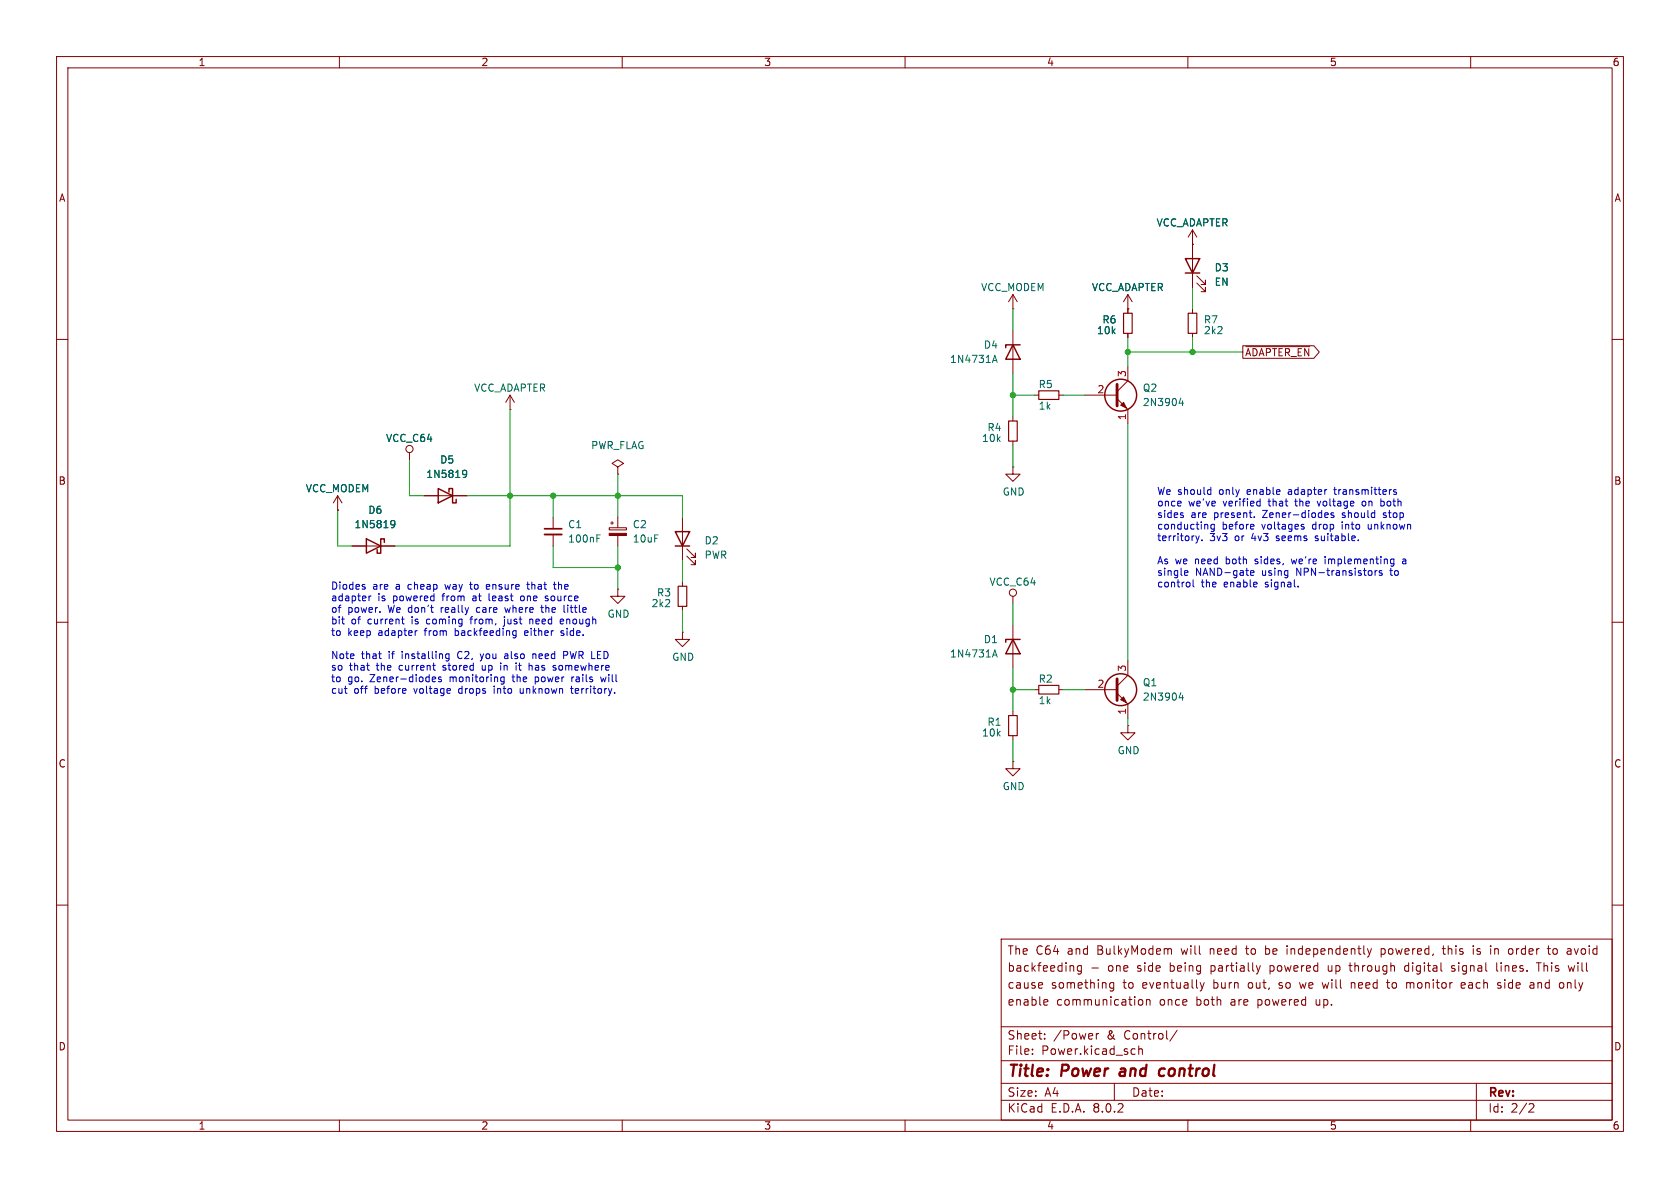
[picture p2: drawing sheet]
<svg xmlns="http://www.w3.org/2000/svg" width="297mm" height="210mm" viewBox="0 0 297 210" stroke-linecap="round" stroke-linejoin="round" font-family="sans-serif">
<g fill="none" stroke="#840000" stroke-width=".18">
<path d="M10 10h277v190h-277zM12 12h273v186h-273zM60 10v2M110 10v2M160 10v2M210 10v2M260 10v2M10 60h2M179.1 54.6h.1M179.1 52.1v2.5M179.1 58.4v7.6M179.1 52.1l-.8 1.2"/>
<path d="M179.1 52.1l.7 1.2M199.4 54.6h.1M199.4 52.1v3.3M199.4 58.9v.8M199.4 52.1l-.8 1.2M199.4 52.1l.8 1.2M210.8 43.2h.1M210.8 40.6v10.2M210.8 54.6v.8M210.8 58.9v.8M210.8 40.6l-.7 1.3M210.8 40.6l.8 1.3"/>
<path d="M211.6 50l1.5 1.6v-.8v.8h-.8M211.6 48.8l1.5 1.5v-.8v.8h-.8M285 60h2M90.2 72.4h.1M90.2 69.9l-.8 1.2M90.2 69.9v2.5M90.2 69.9l.7 1.2M179.1 73.7v.7M179.1 78v.7M182.9 69.9h.7M187.2 69.9h.8M191.8 69.9h5.7"/>
<path d="M197.5 70.5l1.9 1.9v2.5M199.4 64.8v2.5l-1.9 1.9M219.7 61.1h12.6l.9 1.1-.9 1.1h-12.6zM220.3 61.3h11.3M59.7 90.2h.1M59.7 87.6l.8 1.3M59.7 87.6v2.6M59.7 87.6l-.8 1.3M62.2 96.5h7.6M72.4 80v1.3M74.9 87.6h7.6M97.8 91.4v2.1"/>
<path d="M97.8 94.5v2M107.7 93.3h3v.4h-3zM107.9 92.5h.6M108.2 92.2v.5M109.2 82.6l1-.7-1-.6-1 .6 1 .7v1.2M109.2 83.8h.1M109.2 91.4v1.9M109.2 94.7v1.8M120.6 91.4v7.7M121.4 98.3l1.5 1.5v-.7v.7h-.7M121.4 97l1.5 1.6v-.8v.8h-.7M179.1 82.6v1.2h1.2l-1.2 1.3-1.3-1.3h1.3"/>
<path d="M179.1 82.6h.1M10 110h2M109.2 104.1v1.3h1.3l-1.3 1.3-1.3-1.3h1.3M109.2 104.1h.1M120.6 111.8v1.2h1.3l-1.3 1.3-1.2-1.3h1.2M120.6 111.8h.1M120.6 102.9v.7M120.6 107.2v.8M179.1 105.4v1.3M179.1 110.5v7.6M199.4 116.8v2.6l-1.9 1.9M285 110h2"/>
<path d="M179.1 134.6v1.3h1.2l-1.2 1.3-1.3-1.3h1.3M179.1 134.6h.1M179.1 125.7v.8M179.1 130v.8M182.9 121.9h.7M187.2 121.9h.8M191.8 121.9h5.7M197.5 122.6l1.9 1.9v2.5M199.4 128.3v1.2h1.3l-1.3 1.3-1.3-1.3h1.3M199.4 128.3h.1M10 160h2M285 160h2"/>
<path d="M177 166h108v32h-108zM184.1 173.7l.2 .4-.7 .1M184.2 174.6l-.1 .1M184.7 176.7l.5 .1v.3l-.7 .1M185.2 177.6l-.5 .1M191.2 170.8l-.5-.1-.2 .3v.4l.1 .2h.6M191.2 170.7v1.2l-.3 .3-.4-.1M193 171.1h1.2M196.9 173.7v1.2l-.3 .3-.4-.1M196.9 173.8l-.4-.1-.3 .3v.4l.1 .2h.6M201.3 176.8l.4-.1 .3 .3v.4l-.1 .2-.4 .1-.2-.1M202.7 176.8l.2-.1 .3 .1 .1 .9"/>
<path d="M202.7 176.7v1M206.7 167.7l.3 .1 .1 .1v.8M212.2 173.7l.3 1M212.5 174.7l-.1 .4-.2 .1M212.9 173.7l-.4 1M222.1 170.7l.4 1M222.5 171.7l-.2 .4M222.8 170.7l-.3 1M223.7 167.2v1.5M223.7 168.6l.2 .1M223.9 167.7l-.2 .1M227.5 167.2v.1"/>
<path d="M227.5 167.7v1M229.7 173.7l.3 1M233.7 173.7l.3 1M234.8 170.7l.1 .9M238.5 170.7h.5M238.7 170.2v1.3l.2 .2M238.9 173.7v1M239.3 173.7l-.4 .1M241.7 167.7l.4 1M242.1 168.7l-.1 .4M242.5 167.7l-.4 1M244.2 167.7v1.5"/>
<path d="M244.2 168.6l.4 .1M244.6 167.7l-.4 .1M245.1 173.7h.6M245.3 173.2v1.3l.4 .2M248.7 173.8l.4-.1 .2 .2M248.9 170.7l-.4 .1-.2 .2 .1 .6 .5 .1M249.3 173.9v.8M249.4 173.8l-.1 .1M255 167.7h.5M255.2 167.2v1.3l.3 .2M256.6 171.6h.6M257.2 170.8l-.4-.1-.2 .2 .1 .2 .5 .2"/>
<path d="M258.3 174.2l.7-.1v-.3l-.5-.1-.2 .2 .1 .7h.6M260.5 167.2v.1M260.5 167.7v1M261.1 168.6l.1 .1M261.2 167.8v.3M264.2 167.7v1M264.5 167.7l-.3 .1M264.6 170.2v1.3l.2 .2M264.8 174.1l.4 .1 .2 .2-.1 .2-.4 .1M264.8 173.8h.5M267.2 167.7l.3 .3v.4l-.3 .3M270.7 173.7l.4 .1 .1 .9"/>
<path d="M271.2 174.6l-.5 .1M271.2 174.1h-.5M271.6 170.2h.9M272 170.2v1.5M273.5 167.7h.6M273.8 168.6l.3 .1M274.8 167.7l-.3 .3v.4l.3 .3M276.3 173.8l.2 .2v.4l-.2 .2M278.3 167.7l.4 1M278.4 170.7l-.3 1-.3-.7M60 198v2M110 198v2"/>
<path d="M160 198v2M177 194.5h108M177 191.5h108M177 187.5h108M177 181.5h108M182.5 186.3v.1M182.5 185.5v.1M184.7 183.6v.1M184.7 182.8v.1M193.8 182.7v1M194.2 182.7l-.2 .1-.2 .2M197 191.5v3"/>
<path d="M200.2 185.4l.5 .1M200.7 186.3l-.5 .1M201.3 185.5l.2-.1 .4 .1 .1 .9M201.3 184.9v1.5M208.1 182.1l-1.3 2M210 198v2M260 198v2M261 191.5v6.5M270.5 195.1l.5 .1 .2 .3-1 1.1h1"/>
<circle cx="72.4" cy="79.4" r=".63"/>
<circle cx="179.1" cy="104.8" r=".63"/>
</g>
<path d="M198.1 189.5l-.2 .4 .3 .3M204.9 190l.3 .2 .6-.1M205.9 189a.66 .66 0 0 0-1 .3" fill="none" stroke="#840000" stroke-width=".4"/>
<g fill="none" stroke="#840000" stroke-width=".25">
<path d="M209.5 45.7h2.6l-1.3 2.6zM209.5 48.3h2.6M179.1 61l1.2 2.5h-2.5zM180.3 61h-2.5v.5M64.8 95.3l2.5 1.2-2.5 1.3zM67.9 95.9v-.6h-.6v2.5h-.6v-.6M77.5 86.4l2.5 1.2-2.5 1.3zM79.4 87v-.6h.6v2.5h.6v-.6M119.4 94h2.5l-1.3 2.5zM119.4 96.5h2.5M179.1 113l1.2 2.6h-2.5zM180.3 113h-2.5v.5"/>
<circle cx="198.1" cy="69.8" r="2.82"/>
<circle cx="198.1" cy="121.9" r="2.82"/>
</g>
<path d="M198.6 55.4h1.6v3.5h-1.6zM210.1 55.4h1.5v3.5h-1.5zM178.3 74.4h1.5v3.6h-1.5zM183.6 69.1h3.6v1.5h-3.6zM119.9 103.6h1.5v3.6h-1.5zM178.3 126.5h1.5v3.5h-1.5zM183.6 121.2h3.6v1.5h-3.6z" fill="none" stroke="#840000" stroke-width=".2"/>
<path d="M197.5 67.9v3.9M197.5 120v3.8" fill="none" stroke="#840000" stroke-width=".51"/>
<g fill="#840000" stroke="#840000" stroke-width=".18">
<path d="M198.1 123.7l.5-.5 .5 1z"/>
<path d="M198.1 71.6l.5-.5 .5 1z"/>
<path d="M107.7 94.3h3v.4h-3z"/>
</g>
<g fill="none" stroke="#006464" stroke-width=".18">
<path d="M175.5 64.1l.4-1.3 .4 1.3M175.6 63.7h.6M208.8 70.4l-.3 .9h.7M209.1 70.9v.8M69.2 92.1l.4-.1 .1 .1a.84 .84 0 0 1-.3 1.2h-.2M69.8 92.6l-.2 .2-.4-.1M81.9 83.2l.4-.1 .1 .2a.84 .84 0 0 1-.3 1.1h-.2M82.5 83.7l-.2 .2h-.4M105.5 95.2h.4M105.5 94.6h.6M175.5 116.1l.4-1.2 .4 1.2M175.6 115.8h.6"/>
<path d="M208.8 122.4l-.3 .9h.7M209.1 122.9v.9"/>
</g>
<path d="M96.3 94.5h3" fill="none" stroke="#840000" stroke-width=".33"/>
<path d="M96.3 93.5h3" fill="none" stroke="#840000" stroke-width=".3"/>
<g fill="none" stroke="#0000c2" stroke-width=".18">
<path d="M209 91.1l.2 .1-.2 .3M209 90.6l.2 .1M211.4 94.7l.3 .9M211.7 95.6l-.3 .4M212 94.7l-.3 .9M212.5 95.5v.1M213.7 86.6h.4M214.1 86.1v1.3M214.1 87.3l-.4 .1M214.3 92.7l-.2 .2v.4l.2 .2h.4M214.7 92.7v1l-.3 .3-.3-.1M221.5 92.7l.2 .3-.6 .1"/>
<path d="M221.6 93.5h-.1M221.7 91.4v.1M222.4 88.6l.4 .1M222.8 88.2v1.2M222.8 89.4h-.4M228.3 98.8l.2 .9M230.2 93.1l.3 .1 .1 .2-.2 .1h-.2M230.2 92.7h.3M232.5 95.5l.1 .1M232.6 94.8l-.1 .2 .2 .2M232.9 88.6l.3 .8M234.3 98.4v.1"/>
<path d="M234.3 98.8v.9M234.7 91.4l-.3 .1M234.7 90.7l.1 .2-.6 .2M235.4 90.7v.3l.4 .1v.2l-.1 .2-.4-.1M235.8 86.6h.5M236 86.1v1.2M241.2 88.6l-.3 .1-.1 .1 .1 .5 .3 .1M241.9 92.7v.7l.2 .1M244.1 88.7l.4-.1 .2 .1M244.5 91.4l.2 .1M244.7 89.3l-.2 .1h-.4M244.7 90.6l-.2 .2 .2 .3"/>
<path d="M246.1 98.8l.3 .1M246.4 86.8l.5 .4-.2 .2-.3-.1M246.4 98.8v1.1l-.1 .1-.3 .1M246.4 99.6l-.3 .1M246.8 86.6h-.3l-.1 .1M248 98.9h.5v.8M248.5 99.1l-.4 .1-.2 .2 .2 .3 .4-.1M60.4 109.4h.5M60.8 110.3h.1M64.4 103.7l.2 .2-.2 .3M64.4 103.3l.1 .1M65.2 105.4v.8"/>
<path d="M65.6 105.4l-.4 .2M71 109.4h.5M71.2 110.1l.3 .2M73.8 111.5l-.3 .1M76.5 119.7h.3l.2 .3-.6 .1M76.8 118.5h.2M78 119.7h-.3l-.2 .2 .1 .1 .4 .2v.3h-.5M79.4 115.6v1l-.3 .2h-.3M79.4 115.6h-.4l-.2 .2 .1 .6h.5M83 103.3h.5M83.1 109.4h.5M83.2 102.9l.1 1.2"/>
<path d="M83.3 109.1v1.2M84.5 107.4l-.3 .2v.4l.3 .2M84.9 115.6l.3 .8M85.1 116.7l-.2 .1M85.3 117.6v.7l.1 .2M86.4 103.3h-.2l-.2 .2v.6l.4 .1M86.5 104.9v1.1l.1 .2M86.6 103.6l-.6 .1M88.5 117.6v.9M89.1 119.7v1l-.2 .2h-.3M89.1 119.7h-.3l-.3 .2M89.2 109v.1"/>
<path d="M89.2 109.4v1.1l-.2 .2M89.2 107.4l.3 .8 .2-.6M89.6 115.6h-.4M89.7 115.9h-.3l-.2 .2v.3h.5M91.2 111.5v1l-.1 .2-.3 .1M91.2 117.6v.9M91.2 112.3h-.3M91.7 117.6h.4M92.4 105.4h-.3l-.1 .2 .1 .5 .3 .1M92.8 111.6l-.1 .6 .2 .1M93.1 103.3h.5M93.3 102.9v1.1l.3 .2"/>
<path d="M93.4 111.8l-.7 .1M93.7 109.6l.3-.2 .2 .2M93.7 109.4v.9M93.7 117.6l.4 .2v.7M94.2 115.7l.4-.1 .1 .2M94.2 115.6v.8M94.6 119.7v1.2M94.7 119.7h-.1M95.6 107.4h.5M95.8 107v1.1l.3 .1M96.4 105.6l.5 .4M96.9 105.4h-.3l-.2 .1"/>
<path d="M96.9 106l-.2 .2-.3-.1M97.8 103.3h.5M98 102.9v1.1l.3 .2M98.1 118l.2 .2-.2 .3M98.1 117.6l.2 .1M99.1 109.5l.4-.1 .1 .3-.6 .2M99.1 110.2h.5M99.2 112.3h.3M99.5 111.5l-.3 .2v.2h.3M99.6 115.2h.5l.3 .2-.2 .4h-.6M99.8 108.2h.1M100.4 107.4v.8"/>
<path d="M101.1 119.7v.8M101.5 119.7l-.4 .2M106.2 119.7l.2 .8 .3-.6 .2 .6M209.6 100.9h.4v.3l-.6 .1M210 101.7h-.4M210.3 103l.1 .2-.1 .5M210.9 102.5v1.1l.2 .2M221.1 101.3l.6-.1-.1-.3h-.3l-.2 .1v.7h.5M229.5 103.6v.2M242.4 100.9l.1 .2-.1 .6M243.1 100.9v.8M243.2 100.9l-.1 .2"/>
<path d="M243.9 100.9v.3l.4 .2 .1 .1-.2 .2h-.4M60.9 121.7h.5M61.2 122.6h.2M76.5 120.5h.5M87.4 121.7v.9M88.5 120.3l.3 .2h.3M92 121.7v.7l.3 .2M94.6 120.5h.1M100.9 121.7h.4M101 121.3v1.1l.3 .2"/>
</g>
<g fill="none" stroke="#009600" stroke-width=".18">
<path d="M179.1 54.6v3.8M199.4 59.7v5.1M210.8 50.8v3.8M210.8 59.7v2.5M90.2 72.4v24.1h-20.4M179.1 66v7.7M179.1 78.7v3.9M179.1 69.9h3.8M188 69.9h3.8M199.4 74.9v41.9M199.4 62.2h20.3M59.7 90.2v6.3h2.5"/>
<path d="M72.4 81.3v6.3h2.5M82.5 87.6h38.1v3.8M97.8 87.6v3.8M97.8 96.5v3.8h11.4M109.2 83.8v7.6M109.2 96.5v7.6M120.6 99.1v3.8M120.6 108v3.8M179.1 106.7v3.8M179.1 118.1v7.6M179.1 130.8v3.8M179.1 121.9h3.8"/>
<path d="M188 121.9h3.8M199.4 127v1.3"/>
</g>
<g fill="#009600" stroke="#009600" stroke-width=".18">
<circle cx="179.1" cy="69.9" r=".46"/>
<circle cx="199.4" cy="62.2" r=".46"/>
<circle cx="210.8" cy="62.2" r=".46"/>
<circle cx="179.1" cy="121.9" r=".46"/>
<circle cx="97.8" cy="87.6" r=".46"/>
<circle cx="90.2" cy="87.6" r=".46"/>
<circle cx="109.2" cy="87.6" r=".46"/>
<circle cx="109.2" cy="100.3" r=".46"/>
</g>
<g font-size="2.8" fill="#840000">
<text x="178" y="190.9">Title:</text>
<text x="187.7" y="190.9">Power</text>
<text x="198.8" y="190.9">and</text>
<text x="206.6" y="190.9">control</text>
</g>
<g font-size="2.1" fill="#840000">
<text x="178" y="172">backfeeding</text>
<text x="178" y="169">The</text>
<text x="183.1" y="169">C64</text>
<text x="188.7" y="169">and</text>
<text x="194.1" y="169">BulkyModem</text>
<text x="195.9" y="172">one</text>
<text x="201.2" y="172">side</text>
<text x="207.1" y="172">being</text>
<text x="209.1" y="169">will</text>
<text x="214.3" y="169">need</text>
<text x="214.4" y="172">partially</text>
<text x="220.9" y="169">to</text>
<text x="224.4" y="169">be</text>
<text x="225" y="172">powered</text>
<text x="228.3" y="169">independently</text>
<text x="235.5" y="172">up</text>
<text x="239.5" y="172">through</text>
<text x="245.1" y="169">powered,</text>
<text x="249.3" y="172">digital</text>
<text x="256.3" y="169">this</text>
<text x="257.8" y="172">signal</text>
<text x="261.7" y="169">is</text>
<text x="265" y="169">in</text>
<text x="265.9" y="172">lines.</text>
<text x="268.3" y="169">order</text>
<text x="273.2" y="172">This</text>
<text x="275.5" y="169">to</text>
<text x="279" y="172">will</text>
<text x="279" y="169">avoid</text>
<text x="178" y="178">enable</text>
<text x="178" y="175">cause</text>
<text x="185.8" y="175">something</text>
<text x="186.7" y="178">communication</text>
<text x="198.6" y="175">to</text>
<text x="202.1" y="175">eventually</text>
<text x="205" y="178">once</text>
<text x="211.6" y="178">both</text>
<text x="214.8" y="175">burn</text>
<text x="217.8" y="178">are</text>
<text x="221.1" y="175">out,</text>
<text x="222.7" y="178">powered</text>
<text x="226.7" y="175">so</text>
<text x="230.5" y="175">we</text>
<text x="233.2" y="178">up.</text>
<text x="234.7" y="175">will</text>
<text x="239.8" y="175">need</text>
<text x="246.4" y="175">to</text>
<text x="249.9" y="175">monitor</text>
<text x="259.8" y="175">each</text>
<text x="266.4" y="175">side</text>
<text x="272.3" y="175">and</text>
<text x="277.6" y="175">only</text>
<text x="178" y="184">Sheet:</text>
<text x="186.2" y="184">/Power</text>
<text x="195.7" y="184">&amp;</text>
<text x="198.9" y="184">Control/</text>
<text x="178" y="186.7">File:</text>
<text x="184.1" y="186.7">Power.kicad_sch</text>
<text x="178" y="196.9">KiCad</text>
<text x="178" y="194.1">Size:</text>
<text x="184.7" y="194.1">A4</text>
<text x="185.7" y="196.9">E.D.A.</text>
<text x="193.3" y="196.9">8.0.2</text>
<text x="200" y="194.1">Date:</text>
<text x="263" y="194.3">Rev:</text>
<text x="263" y="196.9">Id:</text>
<text x="267.1" y="196.9">2/2</text>
</g>
<g font-size="1.8" fill="#840000">
<text x="35" y="11.9">1</text>
<text x="85" y="11.9">2</text>
<text x="135" y="11.9">3</text>
<text x="185" y="11.9">4</text>
<text x="235" y="11.9">5</text>
<text x="285" y="11.9">6</text>
<text x="10.3" y="35.9">A</text>
<text x="285.3" y="35.9">A</text>
<text x="220" y="63.2">~{ADAPTER_EN}</text>
<text x="10.3" y="85.9">B</text>
<text x="285.3" y="85.9">B</text>
<text x="10.3" y="135.9">C</text>
<text x="285.3" y="135.9">C</text>
<text x="10.3" y="185.9">D</text>
<text x="285.3" y="185.9">D</text>
<text x="35" y="199.9">1</text>
<text x="85" y="199.9">2</text>
<text x="135" y="199.9">3</text>
<text x="185" y="199.9">4</text>
<text x="235" y="199.9">5</text>
<text x="285" y="199.9">6</text>
</g>
<g font-size="1.8" fill="#006464">
<text x="204.4" y="40.2">VCC_ADAPTER</text>
<text x="173.3" y="51.7">VCC_MODEM</text>
<text x="192.9" y="51.7">VCC_ADAPTER</text>
<text x="214.6" y="48.2">D3</text>
<text x="214.6" y="50.7">EN</text>
<text x="193.8" y="59.3">10k</text>
<text x="194.8" y="57.4">R6</text>
<text x="212.7" y="57.4">R7</text>
<text x="212.7" y="59.3">2k2</text>
<text x="167.9" y="64.4">1N4731A</text>
<text x="173.8" y="61.8">D4</text>
<text x="83.7" y="69.4">VCC_ADAPTER</text>
<text x="183.5" y="68.8">R5</text>
<text x="201.9" y="69.4">Q2</text>
<text x="201.9" y="72">2N3904</text>
<text x="174.5" y="76.4">R4</text>
<text x="183.5" y="72.6">1k</text>
<text x="68.1" y="78.3">VCC_C64</text>
<text x="77.7" y="82.1">D5</text>
<text x="104.4" y="79.6">PWR_FLAG</text>
<text x="173.5" y="78.3">10k</text>
<text x="54" y="87.2">VCC_MODEM</text>
<text x="75.3" y="84.7">1N5819</text>
<text x="177.2" y="87.8">GND</text>
<text x="62.6" y="93.6">1N5819</text>
<text x="65" y="91">D6</text>
<text x="100.3" y="93.6">C1</text>
<text x="111.8" y="93.6">C2</text>
<text x="100.3" y="96.1">100nF</text>
<text x="111.8" y="96.1">10uF</text>
<text x="124.5" y="96.4">D2</text>
<text x="124.5" y="99">PWR</text>
<text x="115.1" y="107.5">2k2</text>
<text x="116.1" y="105.6">R3</text>
<text x="174.8" y="103.7">VCC_C64</text>
<text x="107.3" y="109.4">GND</text>
<text x="173.8" y="113.9">D1</text>
<text x="118.7" y="117">GND</text>
<text x="167.9" y="116.4">1N4731A</text>
<text x="183.5" y="120.9">R2</text>
<text x="183.5" y="124.7">1k</text>
<text x="201.9" y="121.5">Q1</text>
<text x="201.9" y="124.1">2N3904</text>
<text x="173.5" y="130.4">10k</text>
<text x="174.5" y="128.5">R1</text>
<text x="197.5" y="133.5">GND</text>
<text x="177.2" y="139.9">GND</text>
</g>
<g font-size="1.8" fill="#a90000">
<text x="193.9" y="69.6">2</text>
<text x="199.1" y="66.7" transform="rotate(-90 199.1 66.7)">3</text>
<text x="199.1" y="74.4" transform="rotate(-90 199.1 74.4)">1</text>
<text x="199.1" y="118.8" transform="rotate(-90 199.1 118.8)">3</text>
<text x="193.9" y="121.7">2</text>
<text x="199.1" y="126.4" transform="rotate(-90 199.1 126.4)">1</text>
</g>
<g font-size="1.8" fill="#0000c2">
<text x="204.5" y="87.7">We should</text>
<text x="204.5" y="89.7">once</text>
<text x="210.1" y="89.7">we've</text>
<text x="215.6" y="87.7">only</text>
<text x="216.4" y="89.7">verified</text>
<text x="220.7" y="87.7">enable</text>
<text x="224.6" y="89.7">that</text>
<text x="228.2" y="87.7">adapter</text>
<text x="229.5" y="89.7">the</text>
<text x="233.6" y="89.7">voltage</text>
<text x="236.6" y="87.7">transmitters</text>
<text x="241.7" y="89.7">on</text>
<text x="245.1" y="89.7">both</text>
<text x="204.5" y="91.8">sides</text>
<text x="204.5" y="93.8">conducting</text>
<text x="204.5" y="95.9">territory.</text>
<text x="210.5" y="91.8">are</text>
<text x="213.9" y="95.9">3v3</text>
<text x="214.7" y="91.8">present.</text>
<text x="216" y="93.8">before</text>
<text x="218.4" y="95.9">or</text>
<text x="221.5" y="95.9">4v3</text>
<text x="223.2" y="93.8">voltages</text>
<text x="223.5" y="91.8">Zener-diodes</text>
<text x="226.1" y="95.9">seems</text>
<text x="232.3" y="93.8">drop</text>
<text x="233.2" y="95.9">suitable.</text>
<text x="237.7" y="93.8">into</text>
<text x="237.8" y="91.8">should</text>
<text x="242.5" y="93.8">unknown</text>
<text x="245.2" y="91.8">stop</text>
<text x="204.5" y="100">As we</text>
<text x="204.5" y="102">single</text>
<text x="211.3" y="102">NAND-gate</text>
<text x="211.3" y="100">need</text>
<text x="217" y="100">both</text>
<text x="222.3" y="100">sides,</text>
<text x="223.2" y="102">using</text>
<text x="229" y="100">we're</text>
<text x="229.5" y="102">NPN-transistors</text>
<text x="235.1" y="100">implementing</text>
<text x="246.3" y="102">to</text>
<text x="58.4" y="104.4">Diodes</text>
<text x="58.4" y="106.5">adapter</text>
<text x="65.9" y="104.4">are</text>
<text x="66.8" y="106.5">is</text>
<text x="69.6" y="106.5">powered</text>
<text x="70.1" y="104.4">a</text>
<text x="72.4" y="104.4">cheap</text>
<text x="78.5" y="106.5">from</text>
<text x="79.2" y="104.4">way</text>
<text x="83.8" y="104.4">to</text>
<text x="84" y="106.5">at</text>
<text x="86.9" y="104.4">ensure</text>
<text x="87.1" y="106.5">least</text>
<text x="92.9" y="106.5">one</text>
<text x="94.3" y="104.4">that</text>
<text x="97.5" y="106.5">source</text>
<text x="99.2" y="104.4">the</text>
<text x="204.5" y="104">control</text>
<text x="212.4" y="104">the</text>
<text x="216.5" y="104">enable</text>
<text x="223.9" y="104">signal.</text>
<text x="58.4" y="108.5">of</text>
<text x="58.4" y="110.6">bit</text>
<text x="58.4" y="112.6">to</text>
<text x="61.5" y="108.5">power.</text>
<text x="61.5" y="112.6">keep</text>
<text x="62.1" y="110.6">of</text>
<text x="65.1" y="110.6">current</text>
<text x="67" y="112.6">adapter</text>
<text x="68.7" y="108.5">We don't</text>
<text x="73.1" y="110.6">is</text>
<text x="75.4" y="112.6">from</text>
<text x="75.9" y="110.6">coming</text>
<text x="78.4" y="108.5">really</text>
<text x="80.9" y="112.6">backfeeding</text>
<text x="83.9" y="110.6">from,</text>
<text x="84.9" y="108.5">care</text>
<text x="90" y="110.6">just</text>
<text x="90.2" y="108.5">where</text>
<text x="93.4" y="112.6">either</text>
<text x="94.7" y="110.6">need</text>
<text x="96.8" y="108.5">the</text>
<text x="100" y="112.6">side.</text>
<text x="100.3" y="110.6">enough</text>
<text x="100.9" y="108.5">little</text>
<text x="58.4" y="116.7">Note</text>
<text x="58.4" y="118.8">so</text>
<text x="61.8" y="118.8">that</text>
<text x="63.9" y="116.7">that</text>
<text x="66.7" y="118.8">the</text>
<text x="68.8" y="116.7">if</text>
<text x="70.8" y="118.8">current</text>
<text x="71.3" y="116.7">installing</text>
<text x="78.8" y="118.8">stored</text>
<text x="81.4" y="116.7">C2,</text>
<text x="85.6" y="116.7">you</text>
<text x="85.9" y="118.8">up</text>
<text x="89.3" y="118.8">in</text>
<text x="90.1" y="116.7">also</text>
<text x="92.3" y="118.8">it</text>
<text x="94.8" y="118.8">has</text>
<text x="95.2" y="116.7">need</text>
<text x="99.3" y="118.8">somewhere</text>
<text x="100.9" y="116.7">PWR LED</text>
<text x="58.4" y="120.8">to</text>
<text x="58.4" y="122.8">cut</text>
<text x="61.5" y="120.8">go.</text>
<text x="62.6" y="122.8">off</text>
<text x="65.5" y="120.8">Zener-diodes</text>
<text x="66.3" y="122.8">before</text>
<text x="73.5" y="122.8">voltage</text>
<text x="79.8" y="120.8">monitoring</text>
<text x="81.5" y="122.8">drops</text>
<text x="88" y="122.8">into</text>
<text x="91.1" y="120.8">the</text>
<text x="92.8" y="122.8">unknown</text>
<text x="95.2" y="120.8">power</text>
<text x="101.9" y="120.8">rails</text>
<text x="102.1" y="122.8">territory.</text>
<text x="107.3" y="120.8">will</text>
</g>
</svg>
